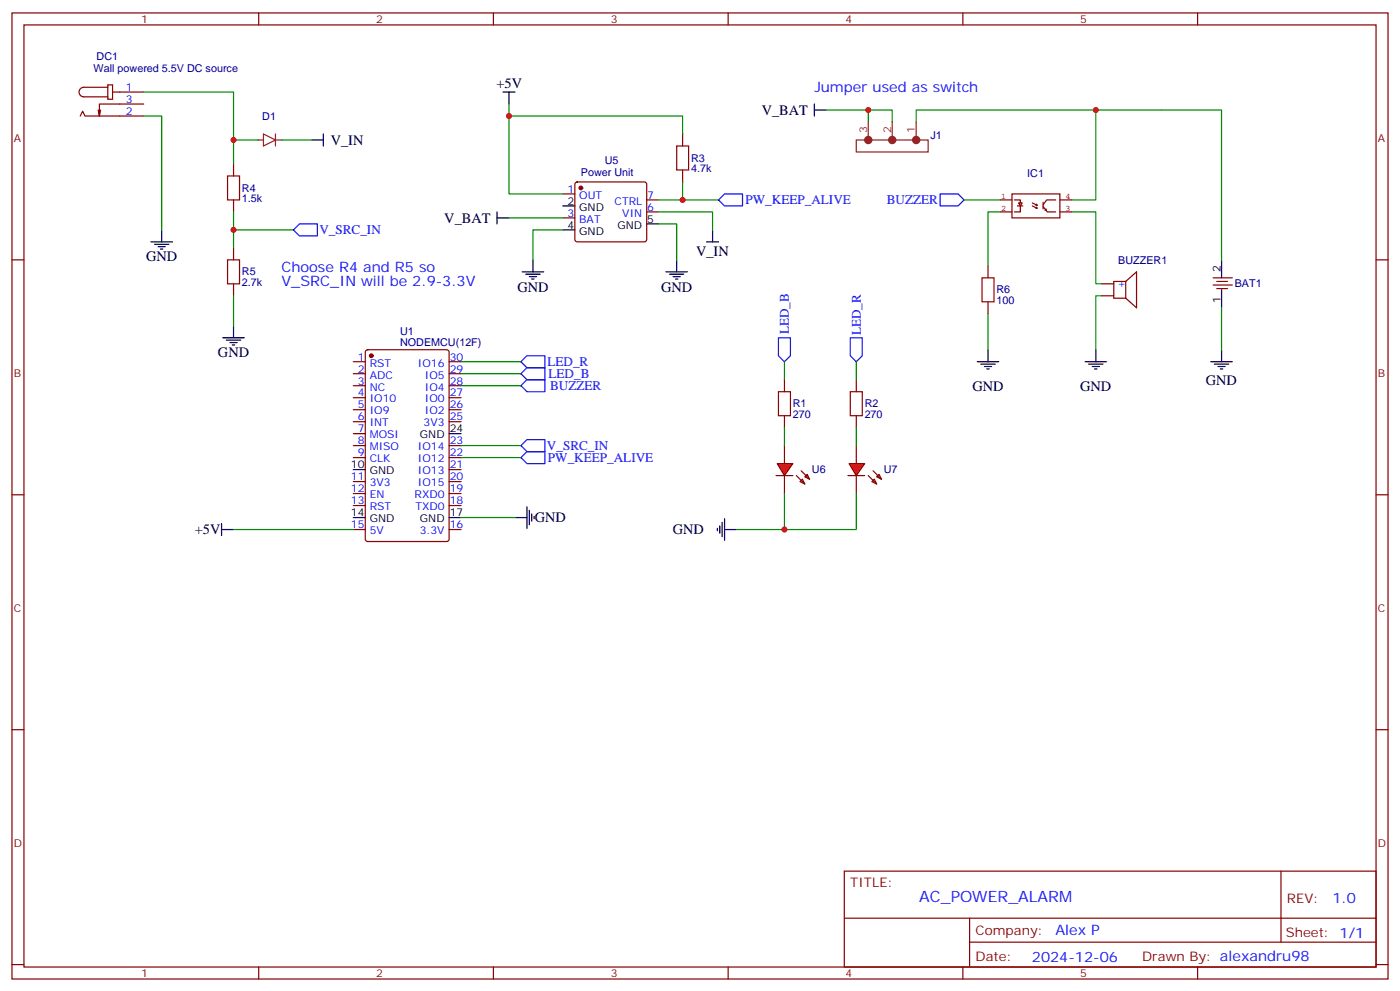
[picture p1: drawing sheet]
<svg xmlns="http://www.w3.org/2000/svg" width="412mm" height="292mm" viewBox="0 0 412 292" stroke-linecap="round" stroke-linejoin="round" font-family="sans-serif">
<g fill="none" stroke="#870000" stroke-width=".35">
<path d="M3.5 3.8h405.4v284.3h-405.4zM7.1 7.3h398.2v277.3h-398.2zM76.2 3.8v3.5M145.3 3.8v3.5M214.5 3.8v3.5M283.6 3.8v3.5M352.8 3.8v3.5M68.8 48.3v3.5M68.8 58.8v3.6M3.5 76.5h3.6M68.8 73v3.5M291 78.2v3.6"/>
<path d="M405.3 76.5h3.6M68.8 83.5v3.6M291 88.8v3.6M324.6 87.1h3.5M324.6 83.5h3.5M331.6 82.8h-3.5v5h3.5M331.6 82.8v5M331.6 82.8l3.2-2.8v10.6l-3.2-2.8M357.4 81.8h5.6M357.4 83.9h5.6M358.4 82.8h3.2M358.4 84.9h3.2"/>
<path d="M104.1 106.5h3.5M104.1 110h3.5M104.1 113.5h3.5M104.1 117.1h3.5M107.8 103.1l.5-.2h23.3l.6 .5 .1 55.3-.5 .6-23.5 .1-.6-.5-.1-55.3zM132.3 106.5h3.5M132.3 110h3.5M132.3 113.5h3.5M132.3 117.1h3.5M104.1 120.6h3.5M104.1 124.1h3.5M104.1 127.6h3.5"/>
<path d="M104.1 131.2h3.5M104.1 134.7h3.5M132.3 120.6h3.5M132.3 124.1h3.5M132.3 131.2h3.5M132.3 134.7h3.5M132.3 138.2h3.5M3.5 145.6h3.6M104.1 141.7h3.5M104.1 145.3h3.5M104.1 148.8h3.5M104.1 155.9h3.5"/>
<path d="M132.3 141.7h3.5M132.3 145.3h3.5M132.3 148.8h3.5M132.3 155.9h3.5M405.3 145.6h3.6M3.5 214.8h3.6M405.3 214.8h3.6M248.7 256.4h156.6v28.2h-156.6zM377.3 256.4v20.9M248.7 270.2h156.5M285.6 277.3h119.6M285.6 270.2v14.2"/>
<path d="M3.5 283.9h3.6M76.2 284.6v3.5M145.3 284.6v3.5M214.5 284.6v3.5M283.6 284.6v3.5M352.8 284.6v3.5M405.3 283.9h3.6"/>
</g>
<circle cx="109.4" cy="104.7" r=".53" fill="#870000" stroke="#870000" stroke-width=".35"/>
<g fill="none" stroke="#000" stroke-width=".35">
<path d="M359.8 76.5v5.3M65.6 99.4h6.4M68.8 95.9v3.5M359.8 85.3v5.3M66.7 100.1h4.2M67.7 100.8h2.1M68.4 101.5h.7M287.9 106.5h6.3M288.9 107.2h4.3M290 107.9h2.1M290.7 108.6h.7M291 102.9v3.6"/>
<path d="M319.6 106.5h6.4M320.7 107.2h4.2M321.7 107.9h2.1M322.4 108.6h.7M322.8 102.9v3.6M356.7 106.5h6.3M357.7 107.2h4.2M358.8 107.9h2.1M359.5 108.6h.7M359.8 102.9v3.6M104.1 138.2h3.5M132.3 127.6h3.5"/>
<path d="M104.1 152.3h3.5M132.3 152.3h3.5"/>
</g>
<g fill="none" stroke="#850000" stroke-width=".35">
<path d="M294.6 58.8h3.5M298.1 57.1h14.1v7h-14.1zM298.8 58.8h1.8v.9M300 59.7h1.1l-.5 .9zM304.1 59.7l1.4 .7M307.3 59.5v2M311 58.8h-2.7l-1 1.5M312.2 58.8h3.5M294.6 62.4h3.5M299.7 60.6h1.6M300.6 60.6v1.8h-1.8M304.1 60.6l1.4 .7-.2-.3"/>
<path d="M305.2 61.3h.3M305.2 60.4h.3M305.3 60.1l.2 .3M307.3 60.8l1.2 1.6h2.5M308.2 61.5v.3h-.4M312.2 62.4h3.5"/>
</g>
<g fill="#8c2424" stroke="#8c2424" stroke-width=".35">
<circle cx="255.8" cy="41.2" r="1.06"/>
<circle cx="262.8" cy="41.2" r="1.06"/>
<circle cx="269.9" cy="41.2" r="1.06"/>
</g>
<path d="M77.6 39.4l3.5 1.8-3.5 1.8zM81.1 39.4v3.6M255.8 35.9v5.3M262.8 35.9v5.3M269.9 35.9v5.3M75.8 41.2h1.8M81.1 41.2h1.8M252.2 41.2h21.2v3.5h-21.2z" fill="none" stroke="#8c2424" stroke-width=".35"/>
<path d="M284 58.8h10.6M315.7 58.8h7.1v-26.4h37v44.1M68.8 62.4v10.6M68.8 67.7h17.6M294.6 62.4h-3.6v15.8M315.7 62.4h7.1v21.1h1.8M68.8 87.1v8.8M291 92.4v10.5M324.6 87.1h-1.8v15.8M359.8 90.6v12.3" fill="none" stroke="#008700" stroke-width=".35"/>
<path d="M67 51.8h3.6v7h-3.6zM67 76.5h3.6v7h-3.6zM289.3 81.8h3.5v7h-3.5z" fill="none" stroke="#a10000" stroke-width=".35"/>
<path d="M276.9 57.1h5.3l1.8 1.7-1.8 1.8h-5.3zM86.4 67.7l1.8-1.8h5.3v3.5h-5.3z" fill="none" stroke="#00f" stroke-width=".35"/>
<g fill="#8c2424">
<circle cx="75.8" cy="41.2" r=".18"/>
<circle cx="82.9" cy="41.2" r=".18"/>
</g>
<path d="M42.3 27.1h26.5v14.1h7M42.3 34.1h5.3v33.6M255.8 35.9v-3.5h7v3.5M322.8 32.4h-52.9v3.5M68.8 41.2v7.1" fill="none" stroke="#008700" stroke-width=".35"/>
<path d="M23.6 34.1l.7-1.4 .7 1.4h17.3M29.6 32.4l-.3 1.7M31.7 25h1.5v4.2h-1.5zM31.7 25.7h-7a1.41 1.41 0 0 0-1.4 1.4 1.41 1.41 0 0 0 1.4 1.4h7M33.2 27.1h9.1M42.3 30.6h-13v3.5l-.4-1.7M231.1 131.2v5.3M231.1 140v5.3M234.6 140l2.5 2.5M236 138.6l2.5 2.4M235.7 141.7l.7-.7 .7 1.5zM237.1 140.3l.7-.7 .7 1.4z" fill="none" stroke="#870000" stroke-width=".35"/>
<path d="M44.4 71.2h6.4M45.5 71.9h4.2M46.6 72.6h2.1M47.3 73.3h.7M47.6 67.7v3.5" fill="none" stroke="#000" stroke-width=".35"/>
<path d="M229 136.5h4.5l-2.4 3.5z" fill="#f00" stroke="#870000" stroke-width=".35"/>
<path d="M228.6 140h4.9M252.2 131.2v5.3M252.2 140v5.3M255.8 140l2.4 2.5M257.2 138.6l2.4 2.4M256.8 141.7l.7-.7 .7 1.5zM258.2 140.3l.7-.7 .7 1.4z" fill="none" stroke="#870000" stroke-width=".35"/>
<path d="M250.1 136.5h4.6l-2.5 3.5z" fill="#f00" stroke="#870000" stroke-width=".35"/>
<path d="M201.1 39.4v3.6M165.8 57.1h3.5M169.6 53.8l.4-.2h19.8l.5 .2 .2 .5v16.2l-.2 .5-.5 .2h-19.8l-.5-.2-.2-.5v-16.2zM190.5 58.8h3.5M201.1 50v3.6M165.8 64.1h3.5M190.5 62.4h3.5M231.1 111.8v3.5M252.2 111.8v3.5M231.1 122.3v3.6M249.8 140h4.9M252.2 122.3v3.6" fill="none" stroke="#870000" stroke-width=".35"/>
<g fill="none" stroke="#000" stroke-width=".35">
<path d="M95.2 39.4v3.6M148.2 27.1h3.5M149.9 27.1v3.5M239.9 32.4h3.5M239.9 30.6v3.5M91.7 41.2h3.5M146.4 64.1h3.5M146.4 62.4v3.5M157 76.5v3.5M165.8 60.6h3.5M165.8 67.7h3.5M190.5 65.9h3.5"/>
<path d="M199.3 76.5v3.5M208.1 71.2h3.6M209.9 67.7v3.5M153.8 80h6.4M154.9 80.7h4.2M155.9 81.4h2.1M156.6 82.1h.7M196.1 80h6.4M197.2 80.7h4.2M198.3 81.4h2.1M199 82.1h.7M65.3 155.9h3.5"/>
<path d="M65.3 154.1v3.5M151.7 152.3h3.5M155.2 149.2v6.3M155.9 150.2v4.2M156.6 151.3v2.1M157.3 152v.7M211.3 155.5v.7M212 154.8v2.1M212.7 153.7v4.3M213.4 155.9h3.6M213.4 152.7v6.3"/>
</g>
<g fill="none" stroke="#008700" stroke-width=".35">
<path d="M149.9 30.6v26.5h15.9M149.9 34.1h51.2v5.3M243.4 32.4h12.4M82.9 41.2h8.8M194 58.8h17.7M201.1 53.6v5.2M149.9 64.1h15.9M165.8 67.7h-8.8v8.8M194 62.4h15.9v5.3M194 65.9h5.3v10.6M135.8 106.5h17.7M135.8 110h17.7"/>
<path d="M135.8 113.5h17.7M231.1 106.5v5.3M252.2 106.5v5.3M135.8 131.2h17.7M135.8 134.7h17.7M231.1 125.9v5.3M252.2 125.9v5.3M68.8 155.9h35.3M135.8 152.3h15.9M231.1 145.3v10.6M252.2 145.3v10.6h-35.2"/>
</g>
<path d="M211.7 58.8l1.7-1.7h5.3v3.5h-5.3zM229.3 99.4h3.5v5.3l-1.7 1.8-1.8-1.8zM250.5 99.4h3.5v5.3l-1.8 1.8-1.7-1.8zM153.5 113.5l1.7-1.7h5.3v3.5h-5.3zM153.5 106.5l1.7-1.8h5.3v3.5h-5.3zM153.5 110l1.7-1.8h5.3v3.6h-5.3zM153.5 131.2l1.7-1.8h5.3v3.5h-5.3zM153.5 134.7l1.7-1.8h5.3v3.6h-5.3z" fill="none" stroke="#00f" stroke-width=".35"/>
<path d="M199.3 43h3.5v7h-3.5zM229.3 115.3h3.5v7h-3.5zM250.5 115.3h3.5v7h-3.5z" fill="none" stroke="#a10000" stroke-width=".35"/>
<circle cx="171.1" cy="55.3" r=".53" fill="#870000" stroke="#870000" stroke-width=".35"/>
<g fill="#c00">
<circle cx="68.8" cy="67.7" r=".88"/>
<circle cx="322.8" cy="32.4" r=".88"/>
<circle cx="68.8" cy="41.2" r=".88"/>
<circle cx="231.1" cy="155.9" r=".88"/>
<circle cx="255.8" cy="32.4" r=".88"/>
<circle cx="201.1" cy="58.8" r=".88"/>
<circle cx="149.9" cy="34.1" r=".88"/>
</g>
<text font-size="4.6" fill="#00f" x="270.8" y="265.4">AC_POWER_ALARM</text>
<g font-size="4.2">
<text x="146.3" y="25.9">+5V</text>
<text x="224.4" y="33.8">V_BAT</text>
<text x="97.4" y="42.6">V_IN</text>
<text x="130.9" y="65.5">V_BAT</text>
<text x="43" y="76.8">GND</text>
<text x="205" y="75.2">V_IN</text>
<text x="152.4" y="86.1">GND</text>
<text x="194.7" y="86.1">GND</text>
<text x="64.2" y="105.1">GND</text>
<text x="355.2" y="113.2">GND</text>
<text x="286.5" y="115">GND</text>
<text x="318.1" y="114.9">GND</text>
<text x="157.5" y="153.7">GND</text>
<text x="57.4" y="157.3">+5V</text>
<text x="198.2" y="157.3">GND</text>
</g>
<g font-size="4.2" fill="#00f">
<text x="239.9" y="27.1">Jumper used as switch</text>
<text x="82.9" y="80">Choose R4 and R5 so</text>
<text x="82.9" y="84.2">V_SRC_IN will be 2.9-3.3V</text>
<text x="392.5" y="265.7">1.0</text>
<text x="310.9" y="275.2">Alex P</text>
<text x="304" y="283">2024-12-06</text>
</g>
<g font-size="3.9" fill="#00f">
<text x="219.6" y="60.1">PW_KEEP_ALIVE</text>
<text x="261.2" y="60">BUZZER</text>
<text x="94.1" y="69">V_SRC_IN</text>
<text x="232.4" y="98.4" transform="rotate(-90 232.4 98.4)">LED_B</text>
<text x="253.5" y="98.7" transform="rotate(-90 253.5 98.7)">LED_R</text>
<text x="161.3" y="107.8">LED_R</text>
<text x="161.6" y="111.3">LED_B</text>
<text x="162" y="114.8">BUZZER</text>
<text x="161.1" y="132.5">V_SRC_IN</text>
<text x="161.4" y="136">PW_KEEP_ALIVE</text>
</g>
<g font-size="3.9" fill="#800">
<text x="250.5" y="261">TITLE:</text>
<text x="379.1" y="265.7">REV:</text>
<text x="287.4" y="275.2">Company:</text>
<text x="378.7" y="275.8">Sheet: 1/1</text>
<text x="287.4" y="282.9">Date:</text>
<text x="336.4" y="282.9">Drawn By: alexandru98</text>
</g>
<g font-size="3.2" fill="#800">
<text x="41.6" y="6.8">1</text>
<text x="110.8" y="6.8">2</text>
<text x="179.9" y="6.8">3</text>
<text x="249.1" y="6.8">4</text>
<text x="318.2" y="6.8">5</text>
<text x="4.1" y="41.9">A</text>
<text x="405.9" y="41.9">A</text>
<text x="4.1" y="111.1">B</text>
<text x="405.9" y="111.1">B</text>
<text x="4.1" y="180.2">C</text>
<text x="405.9" y="180.2">C</text>
<text x="4.1" y="249.3">D</text>
<text x="405.9" y="249.3">D</text>
<text x="41.6" y="287.6">1</text>
<text x="110.8" y="287.6">2</text>
<text x="179.9" y="287.6">3</text>
<text x="249.1" y="287.6">4</text>
<text x="318.2" y="287.6">5</text>
</g>
<g font-size="3.2" fill="#000080">
<text x="28.5" y="17.6">DC1</text>
<text x="27.6" y="21.1">Wall powered 5.5V DC source</text>
<text x="77.3" y="35.2">D1</text>
<text x="274.1" y="41">J1</text>
<text x="203.6" y="47.6">R3</text>
<text x="171.1" y="51.8">Power Unit</text>
<text x="178.2" y="48.3">U5</text>
<text x="203.6" y="50.7">4.7k</text>
<text x="302.6" y="52.1">IC1</text>
<text x="71.3" y="59.5">1.5k</text>
<text x="71.3" y="56.4">R4</text>
<text x="329.4" y="77.6">BUZZER1</text>
<text x="71.3" y="81.1">R5</text>
<text x="71.3" y="84.2">2.7k</text>
<text x="293.5" y="89.5">100</text>
<text x="293.5" y="86.4">R6</text>
<text x="363.7" y="84.6">BAT1</text>
<text x="117.8" y="101.9">NODEMCU(12F)</text>
<text x="117.8" y="98.7">U1</text>
<text x="233.5" y="119.9">R1</text>
<text x="254.7" y="119.9">R2</text>
<text x="233.5" y="123">270</text>
<text x="254.7" y="123">270</text>
<text x="239.2" y="139.3">U6</text>
<text x="260.3" y="139.3">U7</text>
</g>
<g font-size="3.2" fill="#00f">
<text x="37" y="26.7">1</text>
<text x="37" y="33.8">2</text>
<text x="37" y="30.3">3</text>
<text x="167.1" y="56.7">1</text>
<text x="170.6" y="58.5">OUT</text>
<text x="190.7" y="58.5">7</text>
<text x="167.1" y="63.8">3</text>
<text x="170.6" y="65.5">BAT</text>
<text x="181" y="60.3">CTRL</text>
<text x="183.3" y="63.8">VIN</text>
<text x="190.7" y="62">6</text>
<text x="329.1" y="84.6">+</text>
<text x="105.4" y="106.1">1</text>
<text x="108.9" y="107.9">RST</text>
<text x="123.1" y="107.9">IO16</text>
<text x="132.5" y="106.1">30</text>
<text x="105.4" y="109.6">2</text>
<text x="105.4" y="113.2">3</text>
<text x="108.9" y="111.4">ADC</text>
<text x="125.1" y="111.4">IO5</text>
<text x="132.5" y="113.2">28</text>
<text x="132.5" y="109.6">29</text>
<text x="105.4" y="116.7">4</text>
<text x="108.9" y="114.9">NC</text>
<text x="108.9" y="118.5">IO10</text>
<text x="125.1" y="118.5">IO0</text>
<text x="125.1" y="114.9">IO4</text>
<text x="132.5" y="116.7">27</text>
<text x="105.4" y="120.2">5</text>
<text x="105.4" y="123.8">6</text>
<text x="108.9" y="122">IO9</text>
<text x="108.9" y="125.5">INT</text>
<text x="124.8" y="125.5">3V3</text>
<text x="125.1" y="122">IO2</text>
<text x="132.5" y="123.8">25</text>
<text x="132.5" y="120.2">26</text>
<text x="105.4" y="127.3">7</text>
<text x="105.4" y="130.8">8</text>
<text x="108.9" y="129">MOSI</text>
<text x="132.5" y="130.8">23</text>
<text x="105.4" y="134.3">9</text>
<text x="108.9" y="132.6">MISO</text>
<text x="108.9" y="136.1">CLK</text>
<text x="123.1" y="136.1">IO12</text>
<text x="123.1" y="132.6">IO14</text>
<text x="132.5" y="137.9">21</text>
<text x="132.5" y="134.3">22</text>
<text x="103.4" y="141.4">11</text>
<text x="108.9" y="143.2">3V3</text>
<text x="123.1" y="143.2">IO15</text>
<text x="123.1" y="139.6">IO13</text>
<text x="132.5" y="141.4">20</text>
<text x="103.4" y="144.9">12</text>
<text x="103.4" y="148.4">13</text>
<text x="108.9" y="146.7">EN</text>
<text x="122.1" y="146.7">RXD0</text>
<text x="132.5" y="148.4">18</text>
<text x="132.5" y="144.9">19</text>
<text x="103.4" y="155.5">15</text>
<text x="108.9" y="150.2">RST</text>
<text x="122.4" y="150.2">TXD0</text>
<text x="132.5" y="155.5">16</text>
<text x="108.9" y="157.3">5V</text>
<text x="123.6" y="157.3">3.3V</text>
</g>
<g font-size="3.2" fill="#8d2323">
<text x="255.4" y="39.1" transform="rotate(-90 255.4 39.1)">3</text>
<text x="262.5" y="39.1" transform="rotate(-90 262.5 39.1)">2</text>
<text x="269.5" y="39.1" transform="rotate(-90 269.5 39.1)">1</text>
</g>
<g font-size="3.2">
<text x="167.1" y="60.3">2</text>
<text x="170.6" y="62">GND</text>
<text x="190.7" y="65.5">5</text>
<text x="167.1" y="67.3">4</text>
<text x="170.6" y="69.1">GND</text>
<text x="181.9" y="67.3">GND</text>
<text x="359.5" y="80" transform="rotate(-90 359.5 80)">2</text>
<text x="359.5" y="89.1" transform="rotate(-90 359.5 89.1)">1</text>
<text x="123.7" y="129">GND</text>
<text x="132.5" y="127.3">24</text>
<text x="103.4" y="137.9">10</text>
<text x="108.9" y="139.6">GND</text>
<text x="103.4" y="152">14</text>
<text x="108.9" y="153.7">GND</text>
<text x="123.7" y="153.7">GND</text>
<text x="132.5" y="152">17</text>
</g>
<g font-size="2.5" fill="#840000">
<text x="294.9" y="58.5">1</text>
<text x="313.9" y="58.5">4</text>
<text x="294.9" y="62">2</text>
<text x="313.9" y="62">3</text>
</g>
</svg>
